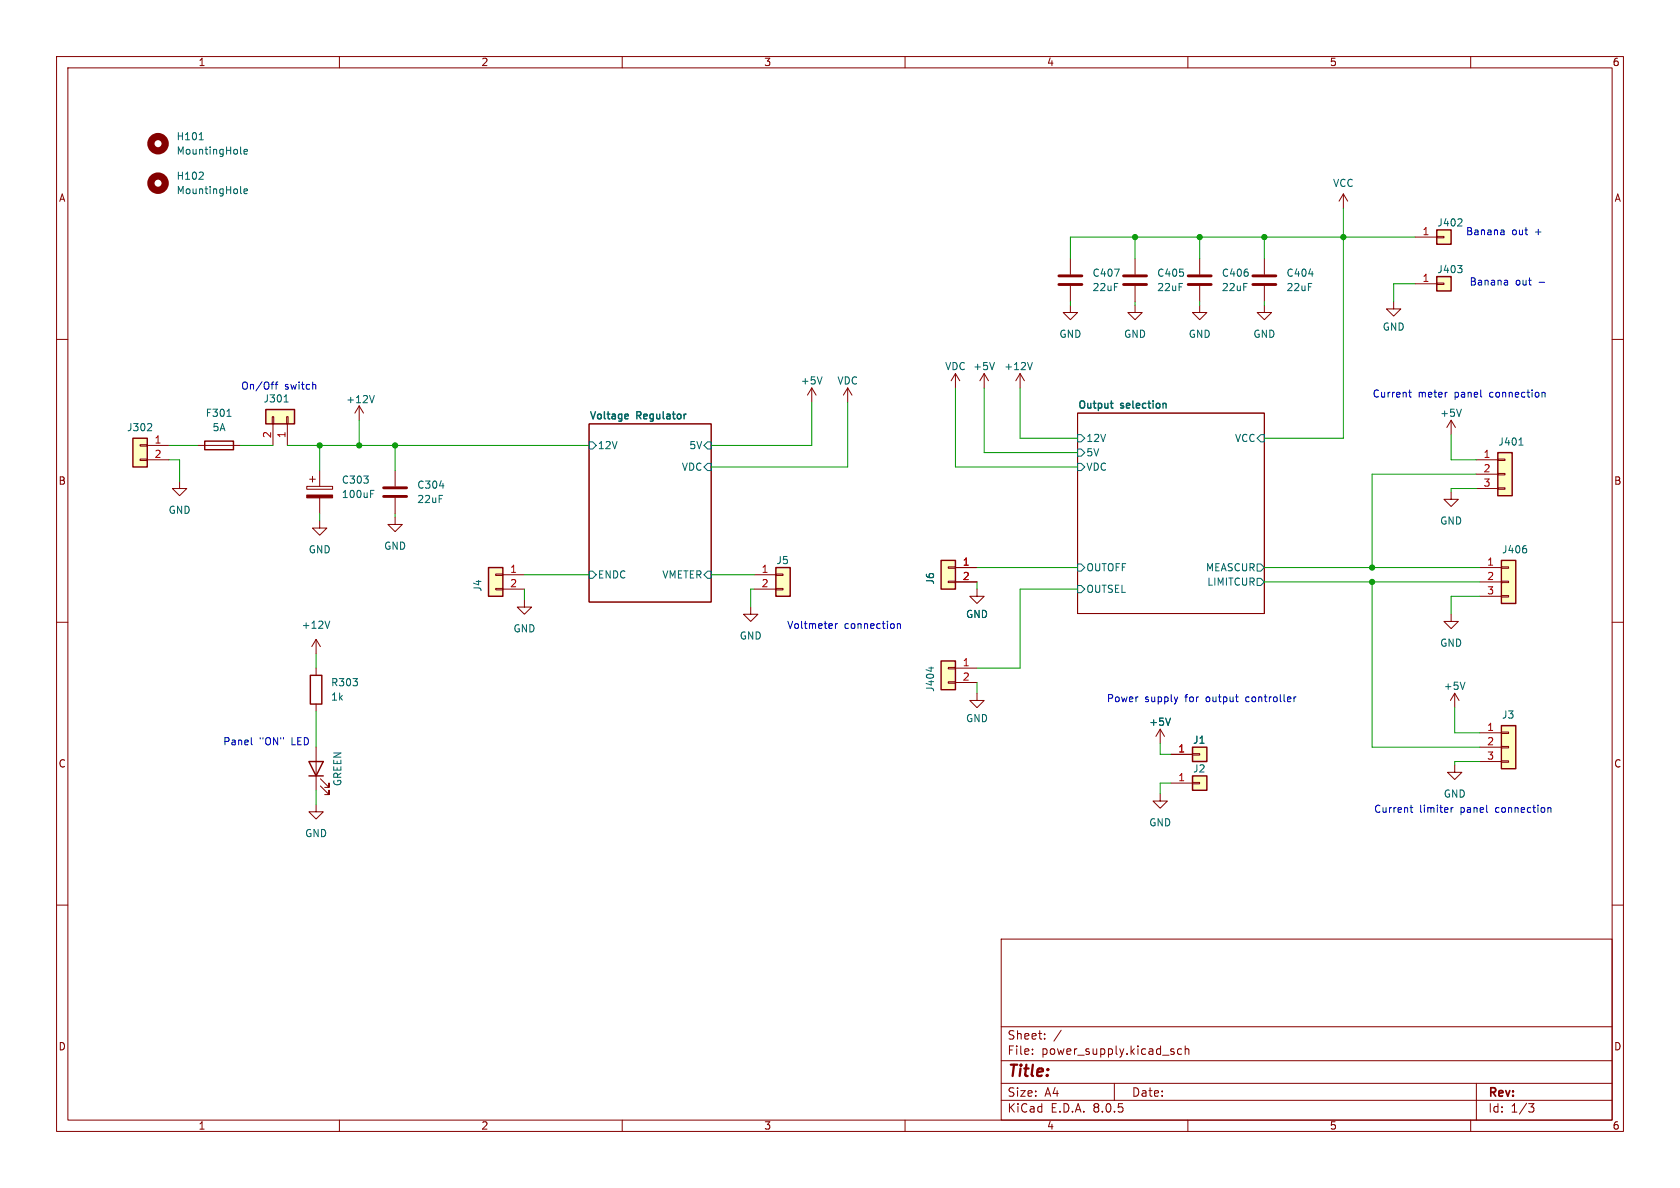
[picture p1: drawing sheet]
<svg xmlns="http://www.w3.org/2000/svg" width="297mm" height="210mm" viewBox="0 0 297 210" stroke-linecap="round" stroke-linejoin="round" font-family="sans-serif">
<g fill="none" stroke="#840000" stroke-width=".18">
<path d="M10 10h277v190h-277zM12 12h273v186h-273zM60 10v2M110 10v2M160 10v2M210 10v2M260 10v2M10 60h2M285 60h2M104.1 74.9h21.6v31.5h-21.6zM143.5 68.6l-.8 1.3M143.5 68.6v2.5"/>
<path d="M143.5 68.6l.8 1.3M149.9 68.6l-.8 1.3M149.9 68.6v2.5M149.9 68.6l.7 1.3M168.9 66l-.8 1.3M168.9 66v2.6M168.9 66l.8 1.3M174 66l-.8 1.3M174 66v2.6M174 66l.8 1.3M180.3 66l-.7 1.3M180.3 66v2.6"/>
<path d="M180.3 66l.8 1.3M190.5 73h33v35.5h-33zM10 110h2M132.7 107.3v1.3h1.3l-1.3 1.3-1.3-1.3h1.3M285 110h2M205.1 128.9l-.8 1.3M205.1 128.9v2.5M205.1 128.9l.8 1.3M10 160h2M285 160h2M177 166h108v32h-108zM60 198v2"/>
<path d="M110 198v2M160 198v2M177 194.5h108M177 191.5h108M177 187.5h108M177 181.5h108M182.5 186.3v.1M182.5 185.5v.1M184.7 183.6v.1M184.7 182.8v.1M187.6 182.1l-1.3 2M197 191.5v3"/>
<path d="M207.4 185.9l.2 .2-.2 .3M207.4 185.4l.1 .1M208.9 185.5l-.4-.1-.3 .3v.4l.1 .2h.6M209.5 185.5l.2-.1 .4 .1 .1 .9M209.5 184.9v1.5M210 198v2M260 198v2M261 191.5v6.5M270.2 195.1h1l-.5 .6 .4 .1 .1 .5-.3 .3h-.4"/>
</g>
<g fill="none" stroke="#006464" stroke-width=".18">
<path d="M104.1 78.1h.7l.6 .6-.6 .7h-.7zM125.1 78.1h.6v1.3h-.6l-.6-.7zM145.3 66.6l-.4 1.3M175.8 64.1l-.4 1.2M182.5 64.1l-.4 1.2M190.5 79.4h.6l.7 .6-.7 .6h-.6zM190.5 76.8h.6l.7 .7-.7 .6h-.6zM222.9 76.8h.6v1.3h-.6l-.7-.6zM125.1 81.9h.6v1.3h-.6l-.6-.6zM190.5 99.7h.6l.7 .6-.7 .7h-.6zM190.5 81.9h.6l.7 .7-.7 .6h-.6zM222.2 99.7h.7l.6 .6-.6 .7h-.7z"/>
<path d="M104.1 101h.7l.6 .6-.6 .6h-.7zM125.1 101h.6v1.2h-.6l-.6-.6zM190.5 103.5h.6l.7 .6-.7 .7h-.6zM222.2 102.2h.7l.6 .7-.6 .6h-.7zM206.9 126.9l-.4 1.3"/>
</g>
<path d="M137.2 100.3h2.5v5.1h-2.5z" fill="#ffffc2"/>
<path d="M133.3 101.6h3.9M133.3 104.1h3.9M137.2 104h1.2v.3h-1.2zM137.2 101.5h1.2v.2h-1.2z" fill="none" stroke="#840000" stroke-width=".18"/>
<path d="M137.2 100.3h2.5v5.1h-2.5z" fill="none" stroke="#840000" stroke-width=".25"/>
<path d="M210.8 132.1h2.6v2.5h-2.6z" fill="#ffffc2"/>
<path d="M212.1 45.7v2.8M212.1 50.5v2.8M69.8 91.4v1.3h1.3l-1.3 1.3-1.2-1.3h1.2M256.5 108.6v1.3h1.3l-1.3 1.2-1.2-1.2h1.2M207 133.4h3.8M210.8 133.2h1.3v.3h-1.3zM257.2 135.3v1.2h1.2l-1.2 1.3-1.3-1.3h1.3" fill="none" stroke="#840000" stroke-width=".18"/>
<path d="M210.8 132.1h2.6v2.5h-2.6z" fill="none" stroke="#840000" stroke-width=".25"/>
<path d="M210.1 48.8h4M210.1 50.3h4" fill="none" stroke="#840000" stroke-width=".51"/>
<path d="M86.4 100.3h2.5v5.1h-2.5z" fill="#ffffc2"/>
<path d="M87.6 104h1.3v.3h-1.3zM87.6 101.5h1.3v.2h-1.3zM88.9 101.6h3.8M88.9 104.1h3.8" fill="none" stroke="#840000" stroke-width=".18"/>
<path d="M86.4 100.3h2.5v5.1h-2.5z" fill="none" stroke="#840000" stroke-width=".25"/>
<path d="M265.4 128.3h2.6v7.6h-2.6z" fill="#ffffc2"/>
<path d="M172.7 104.1v1.3h1.3l-1.3 1.3-1.3-1.3h1.3M261.6 129.5h3.8M261.6 132.1h3.8M261.6 134.6h3.8M265.4 134.5h1.3v.2h-1.3zM265.4 132h1.3v.2h-1.3zM265.4 129.4h1.3v.3h-1.3z" fill="none" stroke="#840000" stroke-width=".18"/>
<path d="M265.4 128.3h2.6v7.6h-2.6z" fill="none" stroke="#840000" stroke-width=".25"/>
<path d="M264.8 80h2.5v7.6h-2.5z" fill="#ffffc2"/>
<path d="M261 81.3h3.8M261 83.8h3.8M261 86.4h3.8M264.8 86.2h1.3v.3h-1.3zM264.8 83.7h1.3v.2h-1.3zM264.8 81.2h1.3v.2h-1.3z" fill="none" stroke="#840000" stroke-width=".18"/>
<path d="M264.8 80h2.5v7.6h-2.5z" fill="none" stroke="#840000" stroke-width=".25"/>
<path d="M268.5 78.7h.8" fill="none" stroke="#006464" stroke-width=".18"/>
<path d="M265.4 99.1h2.6v7.6h-2.6z" fill="#ffffc2"/>
<path d="M261.6 100.3h3.8M261.6 102.9h3.8M261.6 105.4h3.8M265.4 105.3h1.3v.2h-1.3zM265.4 102.7h1.3v.3h-1.3zM265.4 100.2h1.3v.3h-1.3z" fill="none" stroke="#840000" stroke-width=".18"/>
<path d="M265.4 99.1h2.6v7.6h-2.6z" fill="none" stroke="#840000" stroke-width=".25"/>
<path d="M269.8 97l.1 .2-.1 .5" fill="none" stroke="#006464" stroke-width=".18"/>
<path d="M166.4 99.1h2.5v5h-2.5z" fill="#ffffc2"/>
<path d="M69.8 83.2v2.8M69.8 88v2.8M256.5 87v1.3h1.3l-1.3 1.2-1.2-1.2h1.2M92.7 106v1.3h1.3l-1.3 1.3-1.3-1.3h1.3M167.6 102.7h1.3v.3h-1.3zM167.6 100.2h1.3v.3h-1.3zM168.9 100.3h3.8M168.9 102.9h3.8M172.7 122.6v1.2h1.3l-1.3 1.3-1.3-1.3h1.3" fill="none" stroke="#840000" stroke-width=".18"/>
<path d="M166.4 99.1h2.5v5h-2.5z" fill="none" stroke="#840000" stroke-width=".25"/>
<path d="M67.8 86.2h4.1M67.8 87.8h4.1" fill="none" stroke="#840000" stroke-width=".51"/>
<path d="M77.7 85.9h.8" fill="none" stroke="#006464" stroke-width=".18"/>
<path d="M166.4 116.8h2.5v5.1h-2.5z" fill="#ffffc2"/>
<path d="M167.6 118h1.3v.2h-1.3zM168.9 118.1h3.8M167.6 120.5h1.3v.3h-1.3zM168.9 120.7h3.8M205.1 140.3v1.3h1.3l-1.3 1.3-1.3-1.3h1.3" fill="none" stroke="#840000" stroke-width=".18"/>
<path d="M166.4 116.8h2.5v5.1h-2.5z" fill="none" stroke="#840000" stroke-width=".25"/>
<path d="M164.6 117.9v.8" fill="none" stroke="#006464" stroke-width=".18"/>
<path d="M210.8 137.2h2.6v2.5h-2.6z" fill="#ffffc2"/>
<g fill="none" stroke="#840000" stroke-width=".18">
<path d="M256.5 74.3l-.7 1.3M256.5 74.3v2.5M256.5 74.3l.8 1.3M54.2 86h4.6v.5h-4.6zM54.7 84.7h1.1M55.2 84.2v1M56.5 83.2v2.8M56.5 88v2.8M207 138.4h3.8M210.8 138.3h1.3v.3h-1.3zM257.2 122.6l-.8 1.2M257.2 122.6v2.5"/>
<path d="M257.2 122.6l.7 1.2"/>
</g>
<path d="M210.8 137.2h2.6v2.5h-2.6z" fill="none" stroke="#840000" stroke-width=".25"/>
<path d="M258.4 72.3l-.5 1.3M65.5 87.3h.4M65.5 86.7h.6M259 120.6l-.4 1.3" fill="none" stroke="#006464" stroke-width=".18"/>
<path d="M54.2 87.5h4.6v.5h-4.6z" fill="#840000" stroke="#840000" stroke-width=".18"/>
<path d="M254 40.6h2.5v2.6h-2.5z" fill="#ffffc2"/>
<path d="M250.2 41.9h3.8M254 41.8h1.3v.2h-1.3z" fill="none" stroke="#840000" stroke-width=".18"/>
<path d="M254 40.6h2.5v2.6h-2.5z" fill="none" stroke="#840000" stroke-width=".25"/>
<path d="M258.3 38.7l.2 .2-.1 .3-.7 .7h.8" fill="none" stroke="#006464" stroke-width=".18"/>
<path d="M254 48.9h2.5v2.5h-2.5z" fill="#ffffc2"/>
<g fill="none" stroke="#840000" stroke-width=".18">
<path d="M237.5 34.3l-.8 1.3M237.5 34.3v2.5M237.5 34.3l.8 1.3M189.2 54v1.2h1.3l-1.3 1.3-1.2-1.3h1.2M189.2 45.7v2.8M189.2 50.5v2.8M200.7 54v1.2h1.2l-1.2 1.3-1.3-1.3h1.3M200.7 45.7v2.8M200.7 50.5v2.8M212.1 54v1.2h1.3l-1.3 1.3-1.3-1.3h1.3M223.5 54v1.2h1.3l-1.3 1.3-1.3-1.3h1.3M223.5 45.7v2.8"/>
<path d="M223.5 50.5v2.8M246.4 53.3v1.3h1.2l-1.2 1.3-1.3-1.3h1.3M250.2 50.2h3.8M254 50h1.3v.3h-1.3zM34.9 78.7h7.6M55.9 113v2.6M55.9 118.1v1.3M55.9 113l-.8 1.3M55.9 113l.7 1.3M55.9 124.5v1.2M55.9 132.1v7.6M56.6 138.9l1.6 1.6v-.8v.8h-.8"/>
<path d="M56.6 137.7l1.6 1.5v-.8v.8h-.8M55.9 142.2v1.3h1.2l-1.2 1.3-1.3-1.3h1.3"/>
</g>
<path d="M254 48.9h2.5v2.5h-2.5zM36.2 78h5.1v1.5h-5.1zM54.9 119.4h2v5.1h-2zM54.6 134.6h2.5l-1.2 2.6zM54.6 137.2h2.5" fill="none" stroke="#840000" stroke-width=".25"/>
<g fill="none" stroke="#006464" stroke-width=".18">
<path d="M35.2 31.7h.7M35.2 24.7h.7M35.9 30.5v.5M42.5 27.1l.2 .1M42.5 34.1l.2 .1M43.1 26.8l.6-.1v-.2l-.4-.1-.2 .2 .1 .6h.5M43.1 33.8l.6-.1v-.3h-.4l-.2 .2 .1 .6h.5M197 47.6h.9l-.6 1.2M231.4 48.4h.8M257.7 46.9h.8l-.5 .5M258.3 47.5l.2 .2-.2 .4M40.1 73.6h.8"/>
<path d="M58.3 109.8l-.4 1.3"/>
</g>
<path d="M187.2 48.8h4.1M187.2 50.3h4.1M198.6 48.8h4.1M198.6 50.3h4.1M221.5 48.8h4.1M221.5 50.3h4.1" fill="none" stroke="#840000" stroke-width=".51"/>
<g fill="none" stroke="#840000" stroke-width="1.3">
<circle cx="27.9" cy="32.4" r="1.27"/>
<circle cx="27.9" cy="25.4" r="1.27"/>
</g>
<path d="M47 72.4h5.1v2.5h-5.1z" fill="#ffffc2"/>
<path d="M48.1 73.7h.3v1.2h-.3zM48.3 74.9v3.8M50.7 73.7h.2v1.2h-.2zM50.8 74.9v3.8M63.5 71.8l-.8 1.2M63.5 71.8v2.5M63.5 71.8l.8 1.2M56.5 92.1v1.2h1.3l-1.3 1.3-1.3-1.3h1.3" fill="none" stroke="#840000" stroke-width=".18"/>
<path d="M47 72.4h5.1v2.5h-5.1z" fill="none" stroke="#840000" stroke-width=".25"/>
<path d="M50.2 71.1h.8M66.2 69.9l-.5 1.3" fill="none" stroke="#006464" stroke-width=".18"/>
<path d="M23.5 77.5h2.5v5.1h-2.5z" fill="#ffffc2"/>
<path d="M24.8 78.6h1.2v.3h-1.2zM26 78.7h3.8M24.8 81.2h1.2v.2h-1.2zM26 81.3h3.8M31.7 85.1v1.3h1.3l-1.3 1.2-1.2-1.2h1.2M168.9 100.3h3.8M168.9 102.9h3.8M207 133.4h3.8" fill="none" stroke="#840000" stroke-width=".18"/>
<path d="M23.5 77.5h2.5v5.1h-2.5z" fill="none" stroke="#840000" stroke-width=".25"/>
<path d="M26.7 74.9l.1 .2v.3l-.8 .7h.8M206.9 126.9l-.4 1.3" fill="none" stroke="#006464" stroke-width=".18"/>
<g fill="none" stroke="#0000c2" stroke-width=".18">
<path d="M265.7 40.6l.2 .2v.7M265.9 41.4l-.4 .1M265.9 41h-.4M266.3 49.5l.2 .2v.7M266.5 50.3l-.4 .1M266.5 49.8l-.4 .1M47.9 68h.5M48.3 67.5h.1M48.6 68h.5M49.1 67.5l-.3 .2v1.1M55.6 68l.2 .1v.7M249 69.4h.5"/>
<path d="M249.2 68.9v1.1l.3 .2M255.7 69.4h.2M272.7 69.4h.4v.8M147.7 110.2v.9M148.1 110.2l-.4 .3M158.6 110.4l.2-.2 .3 .1 .1 .8M158.6 110.2v.9M44.4 130.4v1.1l.2 .2M208.2 123.2l-.3 .8M228.8 123.2v.8M229.1 123.2l-.3 .2M249.3 142.8h.5"/>
<path d="M249.5 142.3v1.1l.3 .2M256.5 142.8v.8M256.9 142.8l-.4 .2M273.7 142.8h.4l.1 .8"/>
</g>
<g fill="none" stroke="#009600" stroke-width=".18">
<path d="M237.5 36.8v40.7h-14M189.2 53.3v.7M200.7 41.9v3.8M200.7 53.3v.7M212.1 41.9v3.8M212.1 53.3v.7M223.5 41.9v3.8M223.5 53.3v.7M250.2 41.9h-61v3.8M250.2 50.2h-3.8v3.1M29.8 78.7h5.1M42.5 78.7h5.8"/>
<path d="M50.8 78.7h53.3M56.5 78.7v4.5M63.5 74.3v4.4M69.8 78.7v4.5M143.5 71.1v7.6h-17.8M149.9 71.1v11.5h-24.2M168.9 68.6v14h21.6M174 68.6v11.4h16.5M180.3 68.6v8.9h10.2M256.5 76.8v4.5h4.5M29.8 81.3h1.9v3.8M56.5 90.8v1.3"/>
<path d="M69.8 90.8v.6M261 86.4h-4.5v.6M261 83.8h-18.4v16.5M55.9 115.6v2.5M92.7 101.6h11.4M92.7 104.1v1.9M125.7 101.6h7.6M133.3 104.1h-.6v3.2M172.7 100.3h17.8M172.7 102.9v1.2M190.5 104.1h-10.2v14h-7.6M223.5 100.3h38.1"/>
<path d="M223.5 102.9h38.1M242.6 102.9v29.2h19M261.6 105.4h-5.1v3.2M55.9 125.7v6.4M55.9 139.7v2.5M172.7 120.7v1.9M205.1 131.4v2h1.9M207 138.4h-1.9v1.9M257.2 125.1v4.4h4.4M261.6 134.6h-4.4v.7"/>
</g>
<g fill="#009600" stroke="#009600" stroke-width=".18">
<circle cx="242.6" cy="102.9" r=".46"/>
<circle cx="242.6" cy="100.3" r=".46"/>
<circle cx="223.5" cy="41.9" r=".46"/>
<circle cx="212.1" cy="41.9" r=".46"/>
<circle cx="237.5" cy="41.9" r=".46"/>
<circle cx="200.7" cy="41.9" r=".46"/>
<circle cx="63.5" cy="78.7" r=".46"/>
<circle cx="56.5" cy="78.7" r=".46"/>
<circle cx="69.8" cy="78.7" r=".46"/>
</g>
<text font-size="2.8" fill="#840000" x="178" y="190.9">Title:</text>
<g font-size="2.1" fill="#840000">
<text x="178" y="184">Sheet:</text>
<text x="178" y="186.7">File:</text>
<text x="184.1" y="186.7">power_supply.kicad_sch</text>
<text x="178" y="196.9">KiCad</text>
<text x="178" y="194.1">Size:</text>
<text x="184.7" y="194.1">A4</text>
<text x="185.7" y="196.9">E.D.A.</text>
<text x="193.3" y="196.9">8.0.5</text>
<text x="200" y="194.1">Date:</text>
<text x="263" y="194.3">Rev:</text>
<text x="263" y="196.9">Id:</text>
<text x="267.1" y="196.9">1/3</text>
</g>
<g font-size="1.8" fill="#840000">
<text x="35" y="11.9">1</text>
<text x="85" y="11.9">2</text>
<text x="135" y="11.9">3</text>
<text x="185" y="11.9">4</text>
<text x="235" y="11.9">5</text>
<text x="285" y="11.9">6</text>
<text x="10.3" y="35.9">A</text>
<text x="285.3" y="35.9">A</text>
<text x="10.3" y="85.9">B</text>
<text x="285.3" y="85.9">B</text>
<text x="10.3" y="135.9">C</text>
<text x="285.3" y="135.9">C</text>
<text x="10.3" y="185.9">D</text>
<text x="285.3" y="185.9">D</text>
<text x="35" y="199.9">1</text>
<text x="85" y="199.9">2</text>
<text x="135" y="199.9">3</text>
<text x="185" y="199.9">4</text>
<text x="235" y="199.9">5</text>
<text x="285" y="199.9">6</text>
</g>
<g font-size="1.8" fill="#006464">
<text x="31.1" y="25">H101</text>
<text x="31.1" y="27.5">MountingHole</text>
<text x="31.1" y="32">H102</text>
<text x="31.1" y="34.5">MountingHole</text>
<text x="235.6" y="33.2">VCC</text>
<text x="254" y="40.2">J402</text>
<text x="193" y="49.1">C407</text>
<text x="193" y="51.7">22uF</text>
<text x="204.5" y="49.1">C405</text>
<text x="204.5" y="51.7">22uF</text>
<text x="215.9" y="49.1">C406</text>
<text x="215.9" y="51.7">22uF</text>
<text x="227.3" y="49.1">C404</text>
<text x="227.3" y="51.7">22uF</text>
<text x="254" y="48.5">J403</text>
<text x="187.2" y="59.9">GND</text>
<text x="198.6" y="59.9">GND</text>
<text x="210.1" y="59.9">GND</text>
<text x="221.5" y="59.9">GND</text>
<text x="244.3" y="58.6">GND</text>
<text x="167" y="65.6">VDC +5V</text>
<text x="177.4" y="65.6">+12V</text>
<text x="46.5" y="71.3">J301</text>
<text x="61.1" y="71.5">+12V</text>
<text x="141.5" y="68.2">+5V</text>
<text x="147.9" y="68.2">VDC</text>
<text x="22.4" y="76.4">J302</text>
<text x="36.3" y="73.9">F301</text>
<text x="37.5" y="76.4">5A</text>
<text x="104.1" y="74.2">Voltage</text>
<text x="112.6" y="74.2">Regulator</text>
<text x="190.5" y="72.3">Output</text>
<text x="198.2" y="72.3">selection</text>
<text x="254.5" y="73.9">+5V</text>
<text x="105.6" y="79.6">12V</text>
<text x="120.4" y="83.4">VDC</text>
<text x="121.8" y="79.6">5V</text>
<text x="192" y="83.4">VDC</text>
<text x="192" y="80.9">5V</text>
<text x="192" y="78.3">12V</text>
<text x="218.2" y="78.3">VCC</text>
<text x="264.8" y="79">J401</text>
<text x="60.3" y="85.7">C303</text>
<text x="60.3" y="88.2">100uF</text>
<text x="73.7" y="86.6">C304</text>
<text x="73.7" y="89.1">22uF</text>
<text x="29.7" y="91">GND</text>
<text x="254.5" y="92.9">GND</text>
<text x="54.5" y="98">GND</text>
<text x="67.8" y="97.4">GND</text>
<text x="137.2" y="99.9">J5</text>
<text x="192" y="101.2">OUTOFF</text>
<text x="213.1" y="101.2">MEASCUR</text>
<text x="265.4" y="98">J406</text>
<text x="85.3" y="104.7" transform="rotate(-90 85.3 104.7)">J4</text>
<text x="105.6" y="102.5">ENDC</text>
<text x="117" y="102.5">VMETER</text>
<text x="165.3" y="103.4" transform="rotate(-90 165.3 103.4)">J6</text>
<text x="192" y="105">OUTSEL</text>
<text x="213.3" y="103.7">LIMITCUR</text>
<text x="53.2" y="111.4">+12V</text>
<text x="90.7" y="112">GND</text>
<text x="130.7" y="113.3">GND</text>
<text x="170.7" y="109.4">GND</text>
<text x="254.5" y="114.5">GND</text>
<text x="58.4" y="121.5">R303</text>
<text x="58.4" y="124.1">1k</text>
<text x="165.3" y="122.4" transform="rotate(-90 165.3 122.4)">J404</text>
<text x="255.1" y="122.1">+5V</text>
<text x="170.7" y="127.9">GND</text>
<text x="203.1" y="128.5">+5V</text>
<text x="210.8" y="131.7">J1</text>
<text x="265.4" y="127.2">J3</text>
<text x="210.8" y="136.8">J2</text>
<text x="60.6" y="139.1" transform="rotate(-90 60.6 139.1)">GREEN</text>
<text x="255.1" y="141.2">GND</text>
<text x="53.8" y="148.2">GND</text>
<text x="203.1" y="146.3">GND</text>
</g>
<g font-size="1.8" fill="#a90000">
<text x="251.4" y="41.7">1</text>
<text x="251.4" y="49.9">1</text>
<text x="48" y="77.5" transform="rotate(-90 48 77.5)">2</text>
<text x="50.5" y="77.5" transform="rotate(-90 50.5 77.5)">1</text>
<text x="27.2" y="78.5">1</text>
<text x="27.2" y="81">2</text>
<text x="262.2" y="81">1</text>
<text x="262.2" y="83.6">2</text>
<text x="262.2" y="86.1">3</text>
<text x="90.1" y="101.3">1</text>
<text x="134.5" y="101.3">1</text>
<text x="170.1" y="100.1">1</text>
<text x="262.8" y="100.1">1</text>
<text x="90.1" y="103.9">2</text>
<text x="134.5" y="103.9">2</text>
<text x="170.1" y="102.6">2</text>
<text x="262.8" y="102.6">2</text>
<text x="262.8" y="105.2">3</text>
<text x="170.1" y="117.9">1</text>
<text x="170.1" y="120.4">2</text>
<text x="262.8" y="129.3">1</text>
<text x="262.8" y="131.8">2</text>
<text x="208.2" y="133.1">1</text>
<text x="262.8" y="134.4">3</text>
<text x="208.2" y="138.2">1</text>
</g>
<g font-size="1.8" fill="#0000c2">
<text x="259.1" y="41.7">Banana</text>
<text x="267.3" y="41.7">out</text>
<text x="271.5" y="41.7">+</text>
<text x="259.7" y="50.6">Banana</text>
<text x="267.9" y="50.6">out</text>
<text x="272.1" y="50.6">-</text>
<text x="42.5" y="69">On/Off</text>
<text x="50.3" y="69">switch</text>
<text x="242.6" y="70.4">Current</text>
<text x="250.7" y="70.4">meter</text>
<text x="257.2" y="70.4">panel</text>
<text x="263.6" y="70.4">connection</text>
<text x="139.1" y="111.3">Voltmeter</text>
<text x="149.2" y="111.3">connection</text>
<text x="195.6" y="124.2">Power</text>
<text x="202.4" y="124.2">supply</text>
<text x="209.7" y="124.2">for</text>
<text x="213.5" y="124.2">output</text>
<text x="220.7" y="124.2">controller</text>
<text x="39.4" y="131.8">Panel</text>
<text x="45.9" y="131.8">&quot;ON&quot;</text>
<text x="51.6" y="131.8">LED</text>
<text x="242.8" y="143.8">Current</text>
<text x="250.9" y="143.8">limiter</text>
<text x="258.3" y="143.8">panel</text>
<text x="264.7" y="143.8">connection</text>
</g>
</svg>
